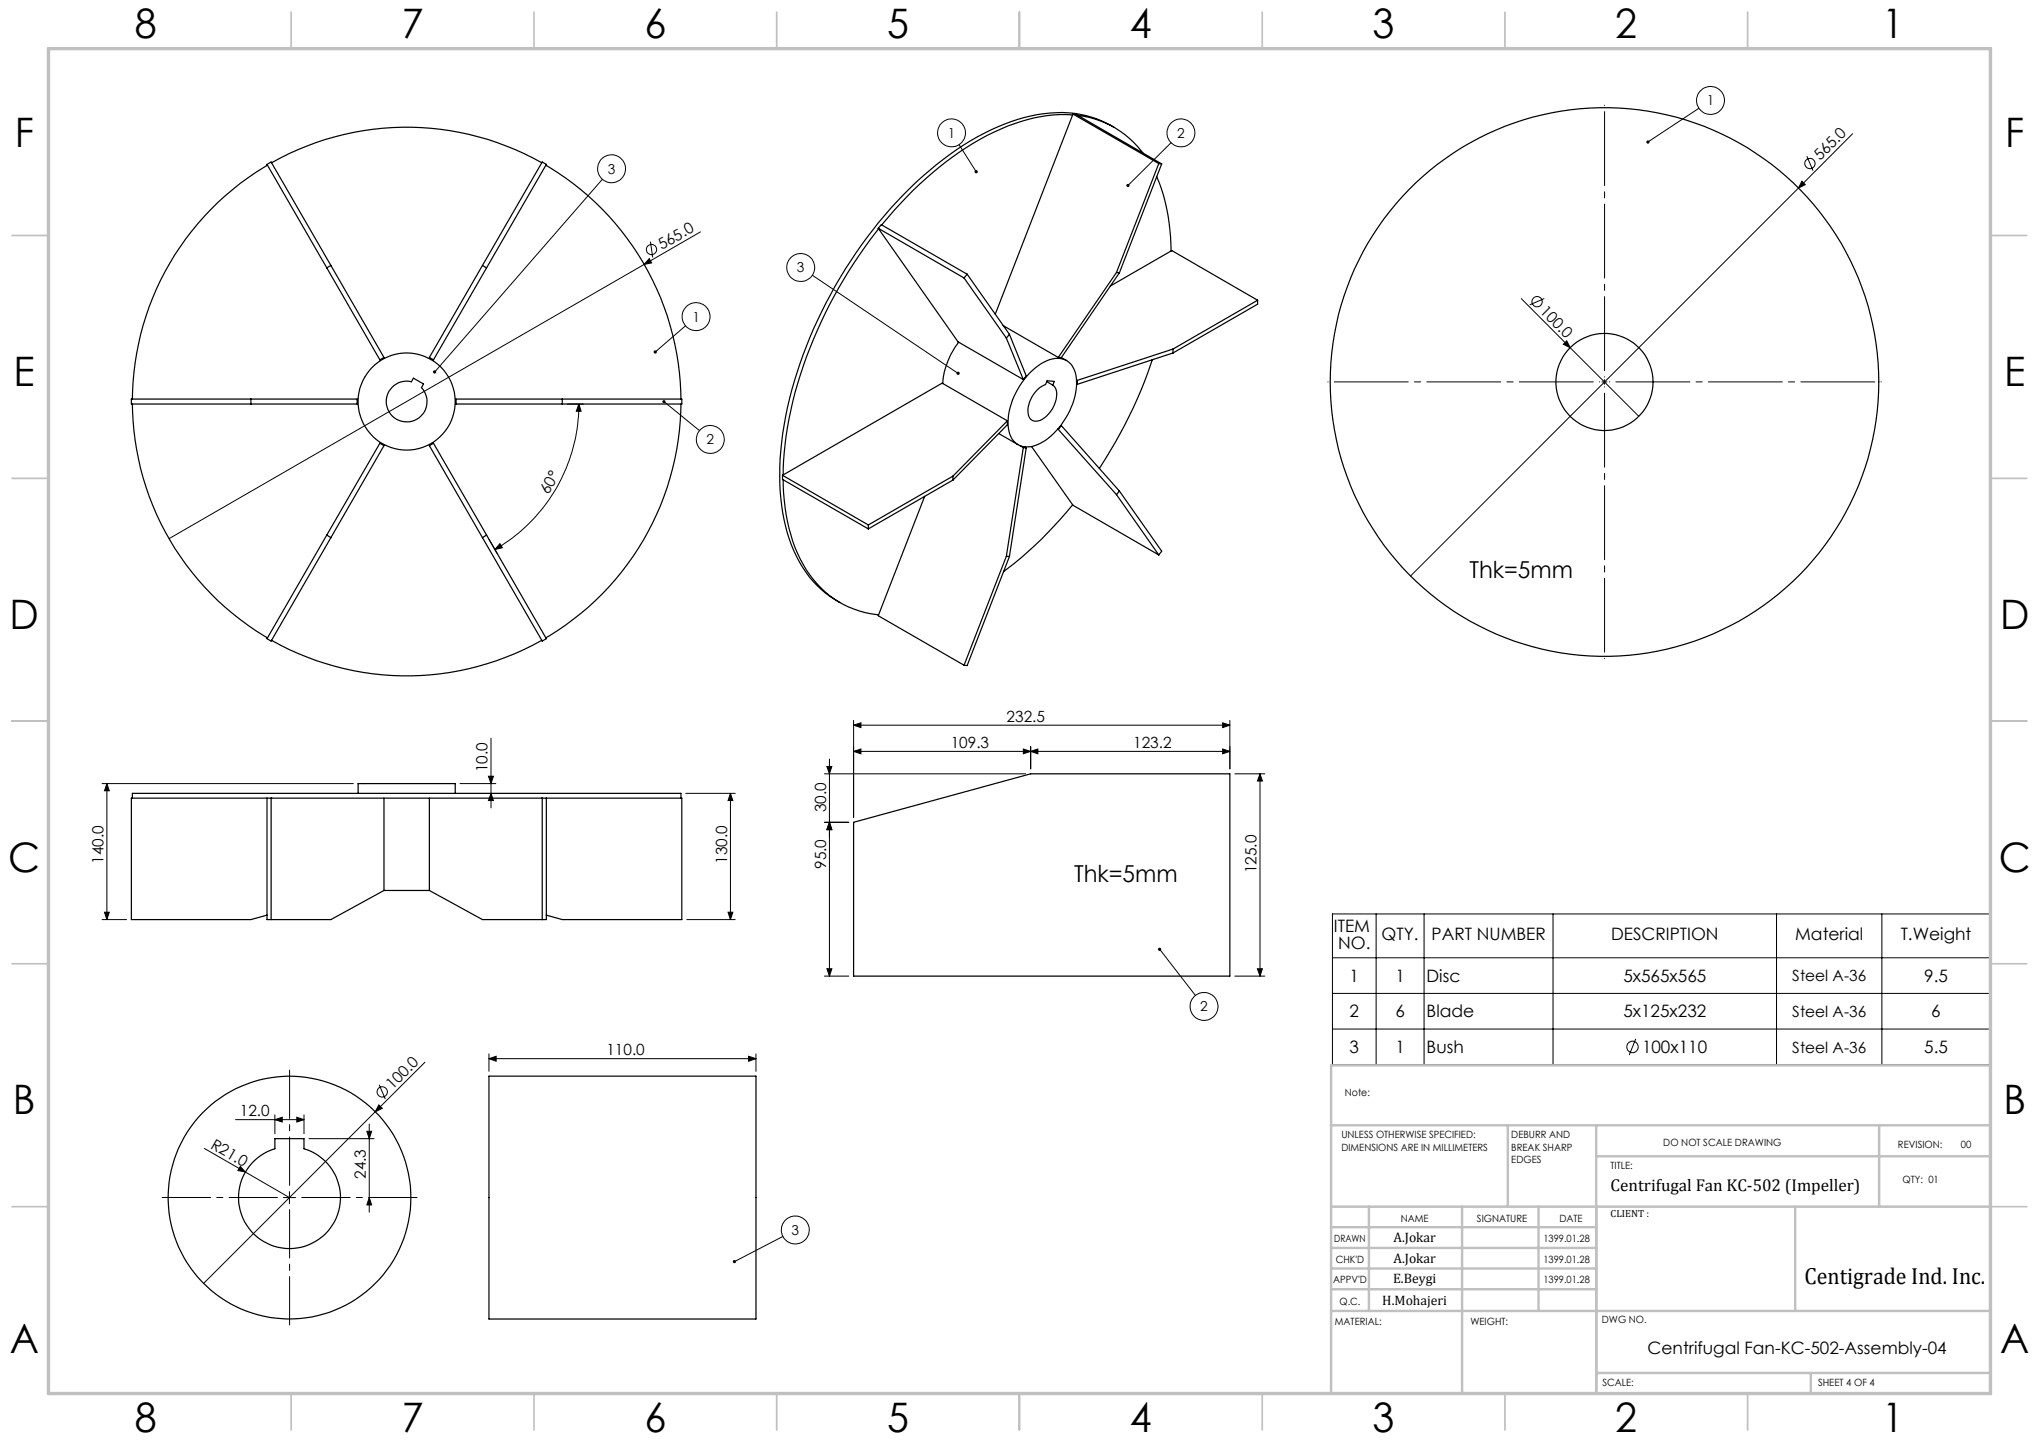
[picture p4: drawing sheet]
<svg xmlns="http://www.w3.org/2000/svg" width="420mm" height="297mm" viewBox="0 0 420 297" stroke-linecap="round" stroke-linejoin="round" font-family="sans-serif">
<g fill="none" stroke="#000" stroke-width=".21">
<path d="M124.1 36.9l-34.6 39.7M197.6 29.8l3.5 5.6M241.2 29.4l-8.9 8.8M350 22.3l-10.6 6.9M371.2 37.3l.7 .7-1.4 .7zM372.2 32.2l1.3 3M381.6 27.5l-91.1 91.1M132.7 54.5l-97.9 56.4M133.7 53.3l.5 .8-1.5 .4zM134 49.8l.4 3.2M144.3 47.8l-11.6 6.7M167.3 56.7l30 20.2"/>
<path d="M141.2 67.1l-6.2 5.4M313.4 61.5l10 10.1M318.1 61.5l-3 1.3M322.7 70.2l.7 1.4-1.4-.7zM323.4 71.6l14.2 14.2M330 78.7h1M330.5 78.2v1M116.8 83.2h3.4M119.2 83.2l.5 1.5h-1zM119.2 83.2a34.5 34.5 0 0 1-17.2 30M136.8 82.7l7.3 6M100.7 111.1l1.7 2.9"/>
<path d="M103 112l.5 .8-1.5 .4zM100.6 159.9h1l-.5 1.5zM101.1 152v14.4M169.8 159.4h41.5M170.3 157.9h1l-.4 1.5zM170.9 156.3v44.7M175.8 149.4l1.5-.5v1zM175.8 148.4v20M175.8 149.4h77.5M175.8 154.8l1.5-.5v1zM175.8 154.8h77.5M210.8 154.3l1.5 .5-1.5 .5z"/>
<path d="M212.3 154.8l1.5-.5v1zM212.3 153.8v4.6M251.8 148.9l1.5 .5-1.5 .5zM251.8 154.3l1.5 .5-1.5 .5zM253.3 148.4v10M254.4 159.4h6.1M259.5 159.4v41.6M259.5 159.4l.5 1.5h-1zM21 161.4h51.8M22 161.4l.5 1.5h-1zM22 161.4v28M94.8 161.4h7.3"/>
<path d="M101.1 163.4l.5 1.5h-1zM141.3 163.4h10.1M150.5 163.4l.5 1.5h-1zM150.5 163.4v26M169.8 169.4h5M170.9 169.4l.4 1.5h-1zM21 189.4h5.1M21.5 187.9h1l-.5 1.5zM141.5 189.4h9.9M150 187.9h1l-.5 1.5zM170.3 199.5h1l-.4 1.5zM238.9 195.5l7.3 9.5"/>
<path d="M259 199.5h1l-.5 1.5zM274.5 188.2h135.4v31h-135.4zM274.5 197.3h135.4M283.5 188.2v31M293.3 188.2v31M319.9 188.2v31M365.9 188.2v31M387.6 188.2v31M87.5 218.8l-45.6 45.5M100.7 218l1.5-.4v1zM100.7 217.1v3.6M100.7 218h55"/>
<path d="M154.2 217.6l1.5 .4-1.5 .6zM155.7 217.1v3.6M169.8 201h5M254.4 201h6.1M274.5 204.6h135.4M274.5 211.9h135.4M336.9 214l-1.3 3.3M42.1 236.5l8.5 4.9M48.5 230.6h14.1M56.6 230.6l1.5-.5v1zM56.6 229.6v3.9M61.1 230.1l1.5 .5-1.5 .5z"/>
<path d="M62.6 229.6v3.9M63.6 234.5h13.4M75.6 233h1l-.5 1.5zM76.1 231.5v18.2M78 227.6l.7 .7-1.4 .7zM78.1 223.4l1.3 3M49.5 240.2l1.1 1.2-1.6-.3zM50.6 241.4l9 5.3M58.4 246.7h2.5M59.6 245.4v2.5M76.1 246.7l.5 1.5h-1zM161.3 254.7l-10 5.2"/>
<circle cx="126" cy="34.8" r="2.87"/>
<circle cx="196" cy="27.4" r="2.88"/>
<circle cx="243.3" cy="27.4" r="2.88"/>
<circle cx="352.3" cy="20.7" r="2.87"/>
<circle cx="372.8" cy="33.7" r="1.06"/>
<circle cx="134.2" cy="51.4" r="1.06"/>
<circle cx="164.9" cy="55.1" r="2.88"/>
<circle cx="143.4" cy="65.2" r="2.87"/>
<circle cx="316.6" cy="62.1" r="1.07"/>
<circle cx="146.3" cy="90.5" r="2.88"/>
<circle cx="248" cy="207.3" r="2.87"/>
<circle cx="336.3" cy="215.6" r="1.17"/>
<circle cx="78.7" cy="224.9" r="1.06"/>
<circle cx="163.8" cy="253.3" r="2.87"/>
</g>
<path d="M329.5 78.7h-56M330.5 77.7v-56M330.5 79.7v56M331.5 78.7h56" fill="none" stroke="#000" stroke-width=".21" stroke-dasharray="15.2 1.3 1.3 1.3" stroke-dashoffset="-1.3"/>
<path d="M57.2 246.6h-23.8M59.7 244.1v-23.7M59.7 249.1v23.8M62.2 246.6h23.7" fill="none" stroke="#000" stroke-width=".21" stroke-dasharray="15.2 1.3 1.3 1.3" stroke-dashoffset="5.3"/>
<g fill="none" stroke="#c0c0c0" stroke-width=".35">
<path d="M60 2.5v7.5M110 2.5v7.5M160 2.5v7.5M210 2.5v7.5M260 2.5v7.5M310 2.5v7.5M360 2.5v7.5M2.5 48.5h7.5M410 48.5h7.5M2.5 98.5h7.5M410 98.5h7.5M2.5 148.5h7.5"/>
<path d="M410 148.5h7.5M2.5 198.5h7.5M410 198.5h7.5M2.5 248.5h7.5M410 248.5h7.5M60 287v7.5M110 287v7.5M160 287v7.5M210 287v7.5M260 287v7.5M310 287v7.5M360 287v7.5"/>
</g>
<g fill="none" stroke="#c0c0c0" stroke-width=".5">
<path d="M410 219.4h-135.8v67.4M274.2 231.8h135.8M310.6 231.8v16.7M328.8 231.8v55.2M328.8 238.2h81.2M387.1 231.8v16.7M274.2 248.5h135.8M274.2 257h54.6M274.2 252.8h54.6M282 248.5v21.5M301.2 248.5v38.3M316.9 248.5v21.5"/>
<path d="M369.8 248.5v21.5M274.2 265.5h54.6M274.2 261.3h54.6M274.2 270h135.8M328.8 282.8h81.2M373 282.8v4.2"/>
</g>
<path d="M10 10h400v277h-400z" fill="none" stroke="#c0c0c0" stroke-width=".7"/>
<g fill="#000">
<path d="M371.2 37.3l.7 .7-1.4 .7zM133.7 53.3l.5 .8-1.5 .4zM322.7 70.2l.7 1.4-1.4-.7zM78 227.6l.7 .7-1.4 .7zM49.5 240.2l1.1 1.2-1.6-.3z"/>
<path d="M134.7 72.2l-.1 .3 .1 .2 .3-.2-.3 .2a.33 .33 0 0 0 .5 0 .33 .33 0 0 0 0-.5 .33 .33 0 0 0-.5 0zM89.3 76.3l-.1 .2 .1 .4 .2-.3-.2 .3a.34 .34 0 0 0 .4 0 .34 .34 0 0 0 .1-.5 .34 .34 0 0 0-.5-.1zM136.5 82.5a.33 .33 0 0 0 .2 .5 .33 .33 0 0 0 .4-.4 .33 .33 0 0 0-.5-.1l.2 .2zM232.1 37.9l-.1 .3 .1 .2 .2-.2-.2 .2a.34 .34 0 0 0 .5 0 .34 .34 0 0 0 0-.4 .34 .34 0 0 0-.5-.1zM200.9 35.1a.34 .34 0 0 0-.1 .5 .34 .34 0 0 0 .5 .1l-.2-.3 .2 .3 .1-.2a.33 .33 0 0 0-.1-.4 .33 .33 0 0 0-.4 0zM197.2 76.6a.33 .33 0 0 0-.1 .5 .33 .33 0 0 0 .5 0l-.3-.2 .4 .1a.33 .33 0 0 0-.1-.4 .33 .33 0 0 0-.4 0zM339.2 29v.5l.2-.3-.2 .3a.33 .33 0 0 0 .4 0 .33 .33 0 0 0 .1-.5 .33 .33 0 0 0-.5 0zM151 259.6v.4l.3-.1-.3 .1a.33 .33 0 0 0 .5 .1 .33 .33 0 0 0 0-.5 .33 .33 0 0 0-.5 0zM238.7 195.3a.34 .34 0 0 0 0 .5 .34 .34 0 0 0 .5-.2 .34 .34 0 0 0-.5-.4l.2 .3z"/>
<path d="M103 112l.5 .8-1.5 .4zM119.2 83.2l.5 1.5h-1z"/>
<path d="M251.8 148.9l1.5 .5-1.5 .5zM175.8 149.4l1.5-.5v1z"/>
<path d="M22 161.4l.5 1.5h-1zM21.5 187.9h1l-.5 1.5zM75.6 233h1l-.5 1.5zM76.1 246.7l.5 1.5h-1z"/>
<path d="M170.9 169.4l.4 1.5h-1zM170.3 199.5h1l-.4 1.5z"/>
<path d="M150 187.9h1l-.5 1.5zM150.5 163.4l.5 1.5h-1zM101.1 163.4l.5 1.5h-1zM100.6 159.9h1l-.5 1.5zM170.9 169.4l.4 1.5h-1zM170.3 157.9h1l-.4 1.5z"/>
<path d="M154.2 217.6l1.5 .4-1.5 .6zM100.7 218l1.5-.4v1zM251.8 154.3l1.5 .5-1.5 .5zM212.3 154.8l1.5-.5v1zM210.8 154.3l1.5 .5-1.5 .5zM175.8 154.8l1.5-.5v1z"/>
<path d="M259 199.5h1l-.5 1.5zM259.5 159.4l.5 1.5h-1z"/>
<path d="M56.6 230.6l1.5-.5v1zM61.1 230.1l1.5 .5-1.5 .5z"/>
</g>
<g fill="none" stroke="#000" stroke-width=".25">
<path d="M55.1 34a56.5 56.5 0 0 0-27.8 48.2M56 33.5a56.6 56.6 0 0 1 55.6 0M111.7 33.4l.8 .5-23.2 40.2-.9-.5zM112.4 34a56.4 56.4 0 0 1 27.9 48.2M220.9 23.7a32.8 32.8 0 0 0-17.5 4.2 71.6 71.6 0 0 0-21.8 18.4M221 23.5h.6l17.7 10.3M221 23.5l17.7 10.2M221 23.5l-16 41.2M222 23.8a19.4 19.4 0 0 1 13.4 7.7M229.5 26.2a22.3 22.3 0 0 0-17.1-2.3 49.3 49.3 0 0 0-20.9 11.2 92.1 92.1 0 0 0-30.3 54.3 46.4 46.4 0 0 0 1.9 23 21.8 21.8 0 0 0 9.9 11.7M238.3 36.4a39.3 39.3 0 0 1 2.9 15.3M238.7 33.7l.6 .1"/>
<path d="M238.7 33.7l-8.7 22.4M239.3 33.8l-8.7 22.4M68.2 54.7l-12.4-21.3-.8 .5 12.3 21.3M68.2 54.7l-.9 .5M68.2 54.7l10.9 18.9-.9 .5-10.9-18.9M99.4 54.7l.8 .5M180.9 47l.6-.7 17.7 10.2M180.9 47l17.7 10.3M180.9 47l16.4 23.4 13.5 7.8M181 47.1a93.3 93.3 0 0 0-18.8 40.9l-.7 5.2-.2 4.6M198.6 57.3l8.7 12.3M199.2 56.5l-.6 .8"/>
<path d="M199.2 56.5l8.7 12.4M228.7 58.9l12.7-7.3 17.6 10.2M230 56.1l.6 .1M230 56.1l-12 17.5M230.6 56.2l-12 17.5M80.8 79.8a4.1 4.1 0 0 1 3.9-1.2l.5-.7 2 1.2-.4 .7a4.2 4.2 0 0 1-.1 5.9 4.2 4.2 0 0 1-5.9 0 4.2 4.2 0 0 1 0-5.9zM197.4 70.5a15.8 15.8 0 0 0-3.2 8.5M206.6 67.1l11.4 6.5M207.3 69.6l3.5 8.6M207.9 68.9l-.6 .7M207.9 68.9l3.5 8.5-.6 .8M212.1 76.8a8.3 8.3 0 0 1 6.3-3 4 4 0 0 1 3.3 4.2 15.1 15.1 0 0 1-7.6 13.4 4 4 0 0 1-5.9-1.6 11.5 11.5 0 0 1 1.5-9.7l.8-1.4z"/>
<path d="M215.6 78.6l1.3 .7M218 73.6l.6 .1M218.6 73.7l1.1 .6M221.8 78.3h.1M221.8 79.1l.1 .1M221.9 78.3v.9M237.3 74.1a96.1 96.1 0 0 1-10.9 22.4M241.6 71.9v.8M241.6 72.7l-19.7 6.5M241.6 71.9l-19.7 6.4M259 61.8l-17.4 10.1M259 61.8v.8l-17.4 10.1"/>
<path d="M27.1 82.2h46.5v1h-46.5zM27.3 83.2a56.5 56.5 0 0 0 27.8 48.2M51.7 82.2v1M78.2 91.3l.9 .5-23.3 40.2-.8-.5zM93.9 82.2h46.5v1h-46.5zM115.8 82.2v1M140.3 83.2a56.4 56.4 0 0 1-27.9 48.2M161.2 97.9l17.7 10.2M161.2 97.9v.8l17.7 10.2M161.3 98.8a34.3 34.3 0 0 0 5.5 19.6 19.4 19.4 0 0 0 14.2 8.2M196.3 98.1l-17.4 10M196.3 98.1v.8"/>
<path d="M196.3 98.9l-17.4 10M205.7 89.3l4 2.3M207.5 86.7l-11.2 11.4M207.5 86.7l-13.4-7.8-32.9 19M207.5 86.7v.8l-11.2 11.4M210 91.8l.8 .4M210.8 92.2l-3.5 22.4M210.8 92.2h.6M211 92l.4 .2M211.4 92.2l-3.5 22.4M212.5 92l8.5 12.1 17.7 10.2M213.5 80.5l.7-.7 1.2-.6 .3-.8 1.5 .2-.3 .7a3.1 3.1 0 0 1 .3 3.9 5.5 5.5 0 0 1-3.6 3.5 1.7 1.7 0 0 1-1.9-2 6.3 6.3 0 0 1 1.8-4.2z"/>
<path d="M217.9 88.4h.1M218 88.4l12 13.5M218.5 87.6l.1 .1M218.6 87.7l-.6 .7M218.6 87.7l12 13.4M67.3 110.2l.9 .5M100.2 110.2l-10.9-18.9-.9 .5 11 18.9M100.2 110.2l-.8 .5M100.2 110.2l12.3 21.3-.8 .5-12.3-21.3M178.9 108.1v.8M190.5 102.2l-9.6 24.6 17.7 10.2M207.3 114.6l-8.7 22.4"/>
<path d="M207.3 114.6h.6M207.9 114.6l-8.7 22.5-.6-.1M220.9 104a78 78 0 0 1-14.2 13.8M230 101.9l8.7 12.4M230.6 101.1l-.6 .8M230.6 101.1l8.7 12.4-.6 .8M56 131.9a56.3 56.3 0 0 0 55.6 0M27.3 164.4v-1h113v1M27.3 164.4h27.7M27.3 164.4h-.2v25h24.6l3.3-.9M55 164.4h57.5M55 164.4v25h13.2l10.9-6"/>
<path d="M55.8 164.4v25M73.8 163.4v-2h20v2M79.1 164.4v19M88.4 164.4v19M111.7 164.4v25M112.5 164.4h27.8M112.5 164.4v25h-13.1l-11-6M140.3 164.4h.1v25h-24.6l-3.3-.9M175.8 169.4l36.5-10h41v41.6h-77.5zM79.1 183.4h9.3M56.6 234.5h6v2.1a10.5 10.5 0 0 1 5.6 16.2 10.5 10.5 0 0 1-17.1 0 10.5 10.5 0 0 1 5.5-16.2zM100.7 221.6h55v50.1h-55z"/>
<circle cx="330.5" cy="78.7" r="56.5"/>
<circle cx="330.5" cy="78.7" r="10"/>
<circle cx="83.8" cy="82.7" r="10"/>
<circle cx="59.6" cy="246.7" r="25"/>
</g>
<g font-size="8.4">
<text x="27.7" y="7.9">8</text>
<text x="82.7" y="7.9">7</text>
<text x="132.7" y="7.9">6</text>
<text x="182.7" y="7.9">5</text>
<text x="232.7" y="7.9">4</text>
<text x="282.7" y="7.9">3</text>
<text x="332.7" y="7.9">2</text>
<text x="387.7" y="7.9">1</text>
<text x="3" y="30.3">F</text>
<text x="413" y="30.3">F</text>
<text x="2.8" y="79.5">E</text>
<text x="412.8" y="79.5">E</text>
<text x="2" y="129.5">D</text>
<text x="412" y="129.5">D</text>
<text x="1.7" y="179.5">C</text>
<text x="411.7" y="179.5">C</text>
<text x="2.7" y="229.5">B</text>
<text x="412.7" y="229.5">B</text>
<text x="2" y="278.8">A</text>
<text x="412" y="278.8">A</text>
<text x="27.7" y="294.9">8</text>
<text x="82.7" y="294.9">7</text>
<text x="132.7" y="294.9">6</text>
<text x="182.7" y="294.9">5</text>
<text x="232.7" y="294.9">4</text>
<text x="282.7" y="294.9">3</text>
<text x="332.7" y="294.9">2</text>
<text x="387.7" y="294.9">1</text>
</g>
<g font-size="4.8">
<text x="302.7" y="119.1">Thk=5mm</text>
<text x="221.2" y="181.6">Thk=5mm</text>
<text x="371.7" y="264.5">Centigrade Ind. Inc.</text>
</g>
<g font-size="3.5">
<text x="274.8" y="191.9">ITEM</text>
<text x="275.7" y="195.5">NO.</text>
<text x="284.6" y="193.7">QTY.</text>
<text x="294.9" y="193.7">PART NUMBER</text>
<text x="331.9" y="193.7">DESCRIPTION</text>
<text x="369.8" y="193.7">Material</text>
<text x="391.5" y="193.7">T.Weight</text>
<text x="278" y="202.2">1</text>
<text x="287.4" y="202.2">1</text>
<text x="293.9" y="202.2">Disc</text>
<text x="334.4" y="202.2">5x565x565</text>
<text x="396.4" y="202.2">9.5</text>
<text x="278" y="209.5">2</text>
<text x="287.4" y="209.5">6</text>
<text x="293.9" y="209.5">Blade</text>
<text x="334.4" y="209.5">5x125x232</text>
<text x="397.8" y="209.5">6</text>
<text x="278" y="216.9">3</text>
<text x="287.4" y="216.9">1</text>
<text x="293.9" y="216.9">Bush</text>
<text x="338.2" y="216.9">100x110</text>
<text x="396.4" y="216.9">5.5</text>
<text x="331.8" y="245.3">Centrifugal Fan KC-502 (Impeller)</text>
<text x="339.4" y="278.8">Centrifugal Fan-KC-502-Assembly-04</text>
</g>
<g font-size="3.2">
<text x="374.9" y="33.3" transform="rotate(-45 374.9 33.3)">565.0</text>
<text x="136.3" y="51.5" transform="rotate(-30 136.3 51.5)">565.0</text>
<text x="317" y="64.2" transform="rotate(45 317 64.2)">100.0</text>
<text x="112.9" y="102" transform="rotate(-60 112.9 102)">60°</text>
<text x="207.3" y="148.6">232.5</text>
<text x="195.8" y="154">109.3</text>
<text x="233.4" y="154">123.2</text>
<text x="100.4" y="159.1" transform="rotate(-90 100.4 159.1)">10.0</text>
<text x="170.1" y="167.3" transform="rotate(-90 170.1 167.3)">30.0</text>
<text x="21.3" y="177.9" transform="rotate(-90 21.3 177.9)">140.0</text>
<text x="149.8" y="177.9" transform="rotate(-90 149.8 177.9)">130.0</text>
<text x="170.1" y="179" transform="rotate(-90 170.1 179)">95.0</text>
<text x="258.8" y="179.9" transform="rotate(-90 258.8 179.9)">125.0</text>
<text x="369.2" y="202.1">Steel A-36</text>
<text x="369.2" y="209.4">Steel A-36</text>
<text x="124.9" y="217.3">110.0</text>
<text x="369.2" y="216.8">Steel A-36</text>
<text x="80.8" y="224.5" transform="rotate(-45 80.8 224.5)">100.0</text>
<text x="49.4" y="229.9">12.0</text>
<text x="43.2" y="236.4" transform="rotate(30 43.2 236.4)">R21.0</text>
<text x="75.4" y="242.8" transform="rotate(-90 75.4 242.8)">24.3</text>
</g>
<g font-size="2.8">
<text x="351.6" y="21.7">1</text>
<text x="195.2" y="28.4">1</text>
<text x="242.5" y="28.4">2</text>
<text x="125.2" y="35.8">3</text>
<text x="164.2" y="56.1">3</text>
<text x="142.6" y="66.2">1</text>
<text x="145.5" y="91.5">2</text>
<text x="247.2" y="208.3">2</text>
<text x="163.1" y="254.4">3</text>
<text x="287" y="255.9">A.Jokar</text>
<text x="287" y="260.1">A.Jokar</text>
<text x="284.7" y="268.7">H.Mohajeri</text>
<text x="286.9" y="264.2">E.Beygi</text>
</g>
<g font-size="2.1">
<text x="277" y="225.8">Note:</text>
<text x="276.3" y="234.5">UNLESS OTHERWISE SPECIFIED:</text>
<text x="276.3" y="237">DIMENSIONS ARE IN MILLIMETERS</text>
<text x="311.3" y="234.5">DEBURR AND</text>
<text x="311.3" y="237">BREAK SHARP</text>
<text x="311.3" y="239.5">EDGES</text>
<text x="342.6" y="235.9">DO NOT SCALE DRAWING</text>
<text x="391" y="236.5">REVISION:</text>
<text x="403.9" y="236.5">00</text>
<text x="331.8" y="240.8">TITLE:</text>
<text x="391.9" y="243.6">QTY: 01</text>
<text x="288.5" y="251.7">NAME</text>
<text x="304.2" y="251.7">SIGNATURE</text>
<text x="321.2" y="251.7">DATE</text>
<text x="331.8" y="250.7">CLIENT :</text>
<text x="274.8" y="255.8">DRAWN</text>
<text x="317.9" y="255.8">1399.01.28</text>
<text x="275.1" y="260.1">CHK'D</text>
<text x="317.9" y="260.1">1399.01.28</text>
<text x="274.6" y="264.2">APPV'D</text>
<text x="275.9" y="268.7">Q.C.</text>
<text x="317.9" y="264.2">1399.01.28</text>
<text x="275" y="273">MATERIAL:</text>
<text x="302.9" y="273">WEIGHT:</text>
<text x="330" y="272.5">DWG NO.</text>
<text x="330.1" y="285.6">SCALE:</text>
<text x="374.5" y="285.6">SHEET 4 OF 4</text>
</g>
</svg>
